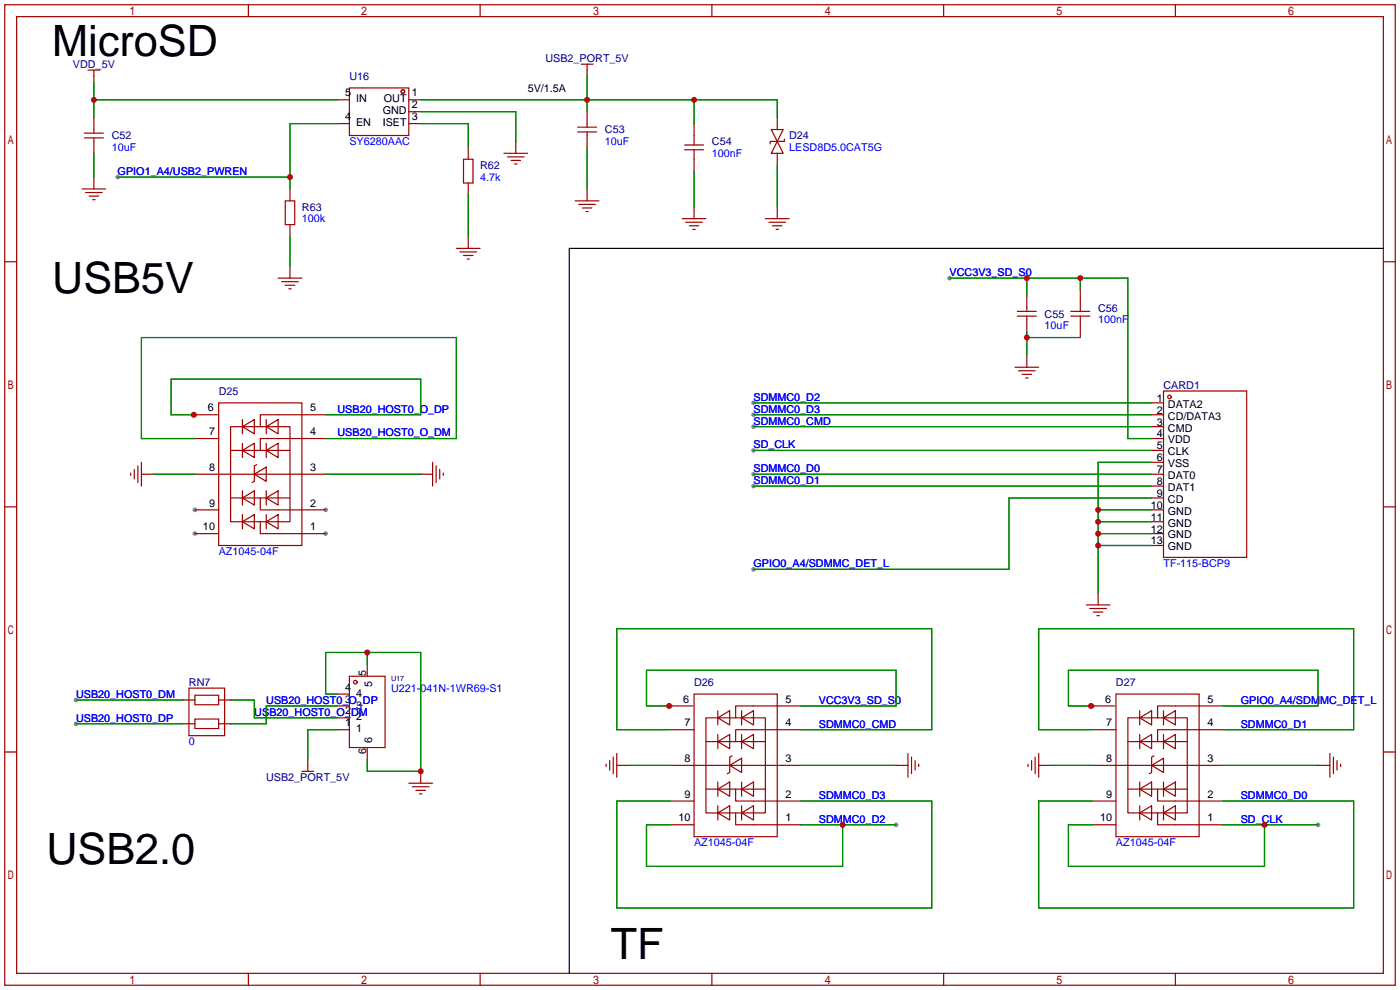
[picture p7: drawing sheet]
<svg xmlns="http://www.w3.org/2000/svg" width="299mm" height="212mm" viewBox="0 0 299 212" stroke-linecap="round" stroke-linejoin="round" font-family="sans-serif">
<g fill="#999">
<circle cx="69.6" cy="114" r=".51"/>
<circle cx="69.6" cy="109" r=".51"/>
<circle cx="41.7" cy="109" r=".51"/>
<circle cx="41.7" cy="114" r=".51"/>
<circle cx="41.7" cy="88.6" r=".51"/>
<circle cx="25.1" cy="37.8" r=".51"/>
<circle cx="16.3" cy="149.6" r=".51"/>
<circle cx="16.3" cy="154.7" r=".51"/>
<circle cx="202.9" cy="59.4" r=".51"/>
<circle cx="161" cy="91.2" r=".51"/>
<circle cx="161" cy="121.7" r=".51"/>
<circle cx="161" cy="88.6" r=".51"/>
<circle cx="161" cy="86.1" r=".51"/>
<circle cx="161" cy="101.3" r=".51"/>
<circle cx="161" cy="103.9" r=".51"/>
<circle cx="191.5" cy="176.3" r=".51"/>
<circle cx="143.3" cy="150.9" r=".51"/>
<circle cx="281.7" cy="176.3" r=".51"/>
<circle cx="233.4" cy="150.9" r=".51"/>
<circle cx="161" cy="96.3" r=".51"/>
</g>
<g fill="none" stroke="#a10000" stroke-width=".25">
<path d="M1 1h297.2v209.6h-297.2zM3.6 3.6h292.1v204.4h-292.1zM18.8 15h2.5M20.1 15v2.5M53.1 1v2.6M74.7 18.8h12.7v10.2h-12.7zM102.6 1v2.6M124.2 13.7h2.5M125.5 13.7v2.6M152.1 1v2.6M201.7 1v2.6M251.2 1v2.6"/>
<path d="M18 29.5h4.1M18 28.4h4.1M20.1 25.1v3.3M20.1 29.5v3.3M20.1 37.8v2.6M72.1 21.3h2.6M72.1 26.4h2.6M87.4 21.3h2.5M87.4 23.9h2.5M87.4 26.4h2.5M99.1 34h2v5.1h-2zM100.1 31.5v2.5"/>
<path d="M100.1 39.1v2.6M107.7 32.8h5.1M108.5 33.5h3.5M109.2 34.3h2.1M110 35.1h.5M110.2 30.2v2.6M123.4 28.2h4.1M123.4 27.2h4.1M125.5 23.9v3.3M125.5 28.2v3.3M146.3 32h4.1M146.3 31h4.1"/>
<path d="M148.3 26.4v4.6M148.3 32v4.6M164.8 27.7h2.6l-1.3 2.5zM166.1 30.2l1.3 2.6h-2.6zM166.1 25.1v2.6M166.1 32.8v2.5M167.6 29.7v.5h-3v.5M1 55.9h2.6M17.5 40.4h5.1M18.3 41.1h3.5M19 41.9h2.1M19.8 42.7h.5"/>
<path d="M59.4 59.4h5.1M61 42.9h2v5.1h-2zM62 40.4v2.5M62 48v2.5M62 56.9v2.5M97.5 53.1h5.1M98.3 53.8h3.6M99.1 54.6h2M99.8 55.4h.5M100.1 50.5v2.6M122.9 42.9h5.1M123.7 43.7h3.6"/>
<path d="M124.5 44.4h2M125.2 45.2h.5M125.5 40.4v2.5M145.8 46.7h5.1M146.6 47.5h3.5M147.3 48.3h2.1M148.1 49h.5M148.3 44.2v2.5M163.6 46.7h5.1M164.3 47.5h3.6M165.1 48.3h2M165.9 49h.5"/>
<path d="M166.1 44.2v2.5M295.7 55.9h2.5M60.2 60.2h3.6M61 61h2M61.7 61.7h.5M216.9 78.5h5.1M217.4 67.6h4.1M217.4 66.5h4.1M217.7 79.2h3.5M219.5 63.2v3.3M219.5 67.6v3.3M219.5 75.9v2.6"/>
<path d="M228.9 67.6h4M228.9 66.5h4M230.9 62v4.5M230.9 67.6v4.5M29.5 99.6v3.5M30.2 98.8v5.1M41.4 88.6h5.1M41.7 93.7h5M46.7 86.1h17.8v30.5h-17.8zM49.3 91.2h12.7v20.3h-12.7zM49.3 96.3h12.7M51.8 91.2l2.6-1.5v3z"/>
<path d="M51.8 96.3l2.6-1.6v3.1zM51.8 89.7v3M51.8 94.7v3.1M54.9 99.3l-.5 .3v3.3l-.6 .2M56.9 96.3l2.5-1.6v3.1zM56.9 91.2l2.5-1.5v3zM56.9 89.7v3M56.9 94.7v3.1M69.6 93.7h-14v2.6M69.6 88.6h-14v2.6M92.5 98.8v5.1M93.2 99.6v3.5"/>
<path d="M218.4 80h2.1M219.2 80.8h.5M246.1 96.3h2.6M246.1 93.7h2.6M246.1 88.6h2.6M246.1 86.1h2.6M246.1 91.2h2.6M246.1 98.8h2.6M248.7 83.6h17.7v35.5h-17.7zM1 108.3h2.6M27.9 101.1v.5M28.7 100.3v2.1"/>
<path d="M30.2 101.3h2.6M41.7 101.3h27.9M41.7 114h5M41.7 109h5M49.3 106.4h12.7M51.8 111.5l2.6-1.5v3zM51.8 106.4l2.6-1.5v3zM51.8 104.9v3M51.8 110v3M54.4 101.3l2.5-1.5v3.1zM55.6 111.5v2.5h14M55.6 106.4v2.6h14"/>
<path d="M56.9 106.4l2.5-1.5v3zM56.9 111.5l2.5-1.5v3zM56.9 104.9v3M56.9 110v3M89.9 101.3h2.6M94 100.3v2.1M94.7 101.1v.5M246.1 106.4h2.6M246.1 101.3h2.6M246.1 114h2.6M246.1 109h2.6M246.1 103.9h2.6"/>
<path d="M246.1 111.5h2.6M246.1 116.6h2.6M295.7 108.3h2.5M232.2 129.3h5M232.9 130h3.6M233.7 130.8h2M234.4 131.6h.5M234.7 126.7v2.6M39.1 154.7h2.6M39.1 149.6h2.6M40.4 147.1h7.6v10.1h-7.6zM41.7 153.7h5v2h-5z"/>
<path d="M41.7 148.6h5v2h-5zM46.7 154.7h2.6M46.7 149.6h2.6M72.1 156h2.6M72.1 153.4h2.6M72.1 150.9h2.6M72.1 148.3h2.6M74.7 144.5h7.6v15.3h-7.6zM78.5 142v2.5M78.5 159.8v2.5M143 150.9h5.1M143.3 156h5"/>
<path d="M148.3 148.3h17.8v30.5h-17.8zM150.9 153.4h12.7v20.3h-12.7zM150.9 158.5h12.7M153.4 153.4l2.6-1.5v3zM153.4 158.5l2.6-1.5v3zM153.4 151.9v3M153.4 157v3M158.5 158.5l2.5-1.5v3zM158.5 153.4l2.5-1.5v3zM158.5 151.9v3M158.5 157v3M171.2 156h-14v2.5"/>
<path d="M171.2 150.9h-14v2.5M233.2 150.9h5.1M233.4 156h5.1M238.5 148.3h17.8v30.5h-17.8zM241 153.4h12.7v20.3h-12.7zM241 158.5h12.7M243.6 153.4l2.5-1.5v3zM243.6 158.5l2.5-1.5v3zM243.6 151.9v3M243.6 157v3M248.7 158.5l2.5-1.5v3zM248.7 153.4l2.5-1.5v3z"/>
<path d="M248.7 151.9v3M248.7 157v3M261.4 156h-14v2.5M261.4 150.9h-14v2.5M1 160.7h2.6M64.5 164.8h2.6M65.8 162.3v2.5M87.4 167.4h5.1M88.1 168.1h3.6M88.9 168.9h2M89.7 169.7h.5M89.9 164.8v2.6"/>
<path d="M129.5 163.3v.5M130.3 162.6v2M131.1 161.8v3.6M131.8 163.6h2.6M131.8 161v5.1M143.3 163.6h27.9M143.3 176.3h5M143.3 171.2h5M150.9 168.7h12.7M153.4 173.7l2.6-1.5v3.1zM153.4 168.7l2.6-1.6v3.1zM153.4 167.1v3.1"/>
<path d="M153.4 172.2v3.1M156 163.6l2.5-1.5v3zM156.5 161.5l-.5 .3v3.3l-.6 .3M157.2 173.7v2.6h14M157.2 168.7v2.5h14M158.5 168.7l2.5-1.6v3.1zM158.5 173.7l2.5-1.5v3.1zM158.5 167.1v3.1M158.5 172.2v3.1M191.5 163.6h2.6M194.1 161v5.1M194.8 161.8v3.6"/>
<path d="M195.6 162.6v2M196.3 163.3v.5M219.7 163.3v.5M220.5 162.6v2M221.2 161.8v3.6M222 163.6h2.5M222 161v5.1M233.4 163.6h28M233.4 176.3h5.1M233.4 171.2h5.1M241 168.7h12.7M243.6 173.7l2.5-1.5v3.1z"/>
<path d="M243.6 168.7l2.5-1.6v3.1zM243.6 167.1v3.1M243.6 172.2v3.1M246.1 163.6l2.6-1.5v3zM246.6 161.5l-.5 .3v3.3l-.5 .3M247.4 173.7v2.6h14M247.4 168.7v2.5h14M248.7 168.7l2.5-1.6v3.1zM248.7 173.7l2.5-1.5v3.1zM248.7 167.1v3.1M248.7 172.2v3.1M281.7 163.6h2.5"/>
<path d="M284.2 161v5.1M285 161.8v3.6M285.8 162.6v2M286.5 163.3v.5M295.7 160.7h2.5M53.1 208v2.6M102.6 208v2.6M152.1 208v2.6M201.7 208v2.6M251.2 208v2.6"/>
<circle cx="86.1" cy="19.6" r=".38"/>
<circle cx="249.9" cy="84.8" r=".38"/>
<circle cx="75.9" cy="145.8" r=".38"/>
</g>
<g fill="none" stroke="#008700" stroke-width=".25">
<path d="M20.1 17.5v7.6M125.5 16.3v7.6M20.1 32.8v5M20.1 21.3h52M25.1 37.8h36.9M72.1 26.4h-10.1v14M89.9 21.3h76.2v3.8M89.9 26.4h10.2v5.1M89.9 23.9h20.3v6.3M125.5 31.5v8.9M148.3 21.3v5.1M148.3 36.6v7.6"/>
<path d="M166.1 35.3v8.9M62 50.5v6.4M100.1 41.7v8.8M202.9 59.4h38.1v34.3h5.1M219.5 59.4v3.8M230.9 59.4v2.6M219.5 72.1h11.4M219.5 70.9v5M41.7 93.7h-11.5v-21.6h67.3v21.6h-27.9M41.7 88.6h-5.1v-7.6h53.3v7.6h-20.3M161 88.6h85.1M161 91.2h85.1"/>
<path d="M161 86.1h85.1M161 96.3h85.1M246.1 98.8h-11.4v27.9M32.8 101.3h8.9M69.6 101.3h20.3M161 101.3h85.1M161 103.9h85.1M234.7 109h11.4M234.7 111.5h11.4M234.7 114h11.4M234.7 116.6h11.4M246.1 106.4h-30.5v15.3h-54.6"/>
<path d="M78.5 139.4v2.6M16.3 149.6h22.8M16.3 154.7h22.8M49.3 149.6h5.1v3.8h17.7M72.1 148.3h-2.5v-8.9h20.3v25.4h-11.4v-2.5M72.1 156h-6.3v6.3M72.1 150.9h-15.2v3.8h-7.6M143.3 156h-11.5v-21.6h67.3v21.6h-27.9M143.3 150.9h-5.1v-7.6h53.3v7.6h-20.3M233.4 156h-11.4v-21.6h67.3v21.6h-27.9M233.4 150.9h-5.1v-7.6h53.4v7.6h-20.3M134.4 163.6h8.9"/>
<path d="M143.3 176.3h-5.1v8.9h41.9v-8.9M143.3 171.2h-11.5v22.9h67.3v-22.9h-27.9M171.2 176.3h20.3M171.2 163.6h20.3M224.5 163.6h8.9M233.4 176.3h-5.1v8.9h42v-8.9M233.4 171.2h-11.4v22.9h67.3v-22.9h-27.9M261.4 176.3h20.3M261.4 163.6h20.3"/>
</g>
<path d="M295.7 53.1h-174v154.9" fill="none" stroke="#000" stroke-width=".25"/>
<g fill="#c00">
<circle cx="41.4" cy="88.6" r=".63"/>
<circle cx="20.1" cy="21.3" r=".63"/>
<circle cx="125.5" cy="21.3" r=".63"/>
<circle cx="148.3" cy="21.3" r=".63"/>
<circle cx="62" cy="37.8" r=".63"/>
<circle cx="89.9" cy="164.8" r=".63"/>
<circle cx="78.5" cy="139.4" r=".63"/>
<circle cx="219.5" cy="59.4" r=".63"/>
<circle cx="230.9" cy="59.4" r=".63"/>
<circle cx="219.5" cy="72.1" r=".63"/>
<circle cx="234.7" cy="109" r=".63"/>
<circle cx="234.7" cy="111.5" r=".63"/>
<circle cx="234.7" cy="114" r=".63"/>
<circle cx="234.7" cy="116.6" r=".63"/>
<circle cx="180.1" cy="176.3" r=".63"/>
<circle cx="143" cy="150.9" r=".63"/>
<circle cx="270.3" cy="176.3" r=".63"/>
<circle cx="233.2" cy="150.9" r=".63"/>
</g>
<g font-size="9.2">
<text x="11.2" y="11.9">MicroSD</text>
<text x="11.2" y="62.7">USB5V</text>
<text x="9.9" y="184.6">USB2.0</text>
<text x="130.6" y="204.9">TF</text>
</g>
<g font-size="2.3" fill="#000080">
<text x="15.6" y="14.5">VDD_5V</text>
<text x="74.7" y="17.1">U16</text>
<text x="116.6" y="13.3">USB2_PORT_5V</text>
<text x="23.9" y="29.8">C52</text>
<text x="129.3" y="28.5">C53</text>
<text x="168.7" y="29.8">D24</text>
<text x="152.1" y="31">C54</text>
<text x="102.6" y="36.1">R62</text>
<text x="64.5" y="45">R63</text>
<text x="223.3" y="67.9">C55</text>
<text x="234.7" y="66.6">C56</text>
<text x="248.7" y="83.1">CARD1</text>
<text x="46.7" y="84.4">D25</text>
<text x="40.4" y="146.6">RN7</text>
<text x="148.3" y="146.6">D26</text>
<text x="238.5" y="146.6">D27</text>
<text x="56.9" y="166.9">USB2_PORT_5V</text>
</g>
<g font-size="2.3">
<text x="73.8" y="20.6">5</text>
<text x="76.1" y="21.9">IN</text>
<text x="82" y="21.9">OUT</text>
<text x="88" y="20.6">1</text>
<text x="88" y="23.2">2</text>
<text x="112.8" y="19.6">5V/1.5A</text>
<text x="73.8" y="25.7">4</text>
<text x="76.1" y="27">EN</text>
<text x="81.8" y="27">ISET</text>
<text x="81.8" y="24.4">GND</text>
<text x="88" y="25.7">3</text>
<text x="44.4" y="87.9">6</text>
<text x="66.3" y="87.9">5</text>
<text x="247.3" y="85.9">1</text>
<text x="247.3" y="88.4">2</text>
<text x="249.6" y="87.1">DATA2</text>
<text x="249.6" y="89.7">CD/DATA3</text>
<text x="44.7" y="93">7</text>
<text x="66.3" y="93">4</text>
<text x="247.3" y="91">3</text>
<text x="247.3" y="93.5">4</text>
<text x="249.6" y="92.2">CMD</text>
<text x="249.6" y="94.8">VDD</text>
<text x="44.7" y="100.6">8</text>
<text x="66.3" y="100.6">3</text>
<text x="247.3" y="96">5</text>
<text x="247.3" y="98.6">6</text>
<text x="247.3" y="101.1">7</text>
<text x="249.6" y="97.3">CLK</text>
<text x="249.6" y="99.8">VSS</text>
<text x="247.3" y="103.7">8</text>
<text x="247.3" y="106.2">9</text>
<text x="249.6" y="102.4">DAT0</text>
<text x="249.6" y="104.9">DAT1</text>
<text x="249.6" y="107.5">CD</text>
<text x="43.4" y="113.3">10</text>
<text x="44.7" y="108.2">9</text>
<text x="66.3" y="113.3">1</text>
<text x="66.3" y="108.2">2</text>
<text x="246" y="108.7">10</text>
<text x="246" y="111.3">11</text>
<text x="246" y="113.8">12</text>
<text x="249.6" y="110">GND</text>
<text x="249.6" y="112.5">GND</text>
<text x="246" y="116.4">13</text>
<text x="249.6" y="115.1">GND</text>
<text x="249.6" y="117.6">GND</text>
<text x="73.8" y="147.6">4</text>
<text x="76.1" y="148.9">4</text>
<text x="78.3" y="144.4" transform="rotate(-90 78.3 144.4)">5</text>
<text x="79.5" y="146.7" transform="rotate(-90 79.5 146.7)">5</text>
<text x="73.8" y="155.2">1</text>
<text x="73.8" y="152.7">2</text>
<text x="73.8" y="150.2">3</text>
<text x="76.1" y="154">2</text>
<text x="76.1" y="151.4">3</text>
<text x="146" y="150.2">6</text>
<text x="146.3" y="155.2">7</text>
<text x="167.9" y="155.2">4</text>
<text x="167.9" y="150.2">5</text>
<text x="236.2" y="150.2">6</text>
<text x="236.4" y="155.2">7</text>
<text x="258" y="155.2">4</text>
<text x="258" y="150.2">5</text>
<text x="76.1" y="156.5">1</text>
<text x="78.3" y="161.2" transform="rotate(-90 78.3 161.2)">6</text>
<text x="79.5" y="158.8" transform="rotate(-90 79.5 158.8)">6</text>
<text x="146.3" y="162.9">8</text>
<text x="167.9" y="162.9">3</text>
<text x="236.4" y="162.9">8</text>
<text x="258" y="162.9">3</text>
<text x="146.3" y="170.5">9</text>
<text x="167.9" y="170.5">2</text>
<text x="236.4" y="170.5">9</text>
<text x="258" y="170.5">2</text>
<text x="145" y="175.6">10</text>
<text x="167.9" y="175.6">1</text>
<text x="235.2" y="175.6">10</text>
<text x="258" y="175.6">1</text>
</g>
<g font-size="2.3" fill="#00f">
<text x="23.9" y="32.3">10uF</text>
<text x="74.7" y="31">SY6280AAC</text>
<text x="129.3" y="31">10uF</text>
<text x="152.1" y="33.6">100nF</text>
<text x="168.7" y="32.3">LESD8D5.0CAT5G</text>
<text x="25.1" y="37.4">GPIO1_A4/USB2_PWREN</text>
<text x="102.6" y="38.7">4.7k</text>
<text x="64.5" y="47.5">100k</text>
<text x="202.9" y="59">VCC3V3_SD_S0</text>
<text x="223.3" y="70.4">10uF</text>
<text x="234.7" y="69.1">100nF</text>
<text x="72.1" y="88.2">USB20_HOST0_O_DP</text>
<text x="161" y="88.2">SDMMC0_D3</text>
<text x="161" y="85.6">SDMMC0_D2</text>
<text x="72.1" y="93.3">USB20_HOST0_O_DM</text>
<text x="161" y="90.7">SDMMC0_CMD</text>
<text x="161" y="95.8">SD_CLK</text>
<text x="161" y="100.9">SDMMC0_D0</text>
<text x="161" y="103.4">SDMMC0_D1</text>
<text x="46.7" y="118.7">AZ1045-04F</text>
<text x="161" y="121.2">GPIO0_A4/SDMMC_DET_L</text>
<text x="248.7" y="121.2">TF-115-BCP9</text>
<text x="16.3" y="149.1">USB20_HOST0_DM</text>
<text x="83.6" y="147.9">U221-041N-1WR69-S1</text>
<text x="16.3" y="154.2">USB20_HOST0_DP</text>
<text x="54.4" y="153">USB20_HOST0_O_DM</text>
<text x="56.9" y="150.4">USB20_HOST0_O_DP</text>
<text x="175" y="155.5">SDMMC0_CMD</text>
<text x="175" y="150.4">VCC3V3_SD_S0</text>
<text x="265.2" y="155.5">SDMMC0_D1</text>
<text x="265.2" y="150.4">GPIO0_A4/SDMMC_DET_L</text>
<text x="40.4" y="159.3">0</text>
<text x="175" y="170.7">SDMMC0_D3</text>
<text x="265.2" y="170.7">SDMMC0_D0</text>
<text x="175" y="175.8">SDMMC0_D2</text>
<text x="265.2" y="175.8">SD_CLK</text>
<text x="148.3" y="180.9">AZ1045-04F</text>
<text x="238.5" y="180.9">AZ1045-04F</text>
</g>
<text font-size="1.6" fill="#000080" x="83.6" y="145.5">U17</text>
</svg>
